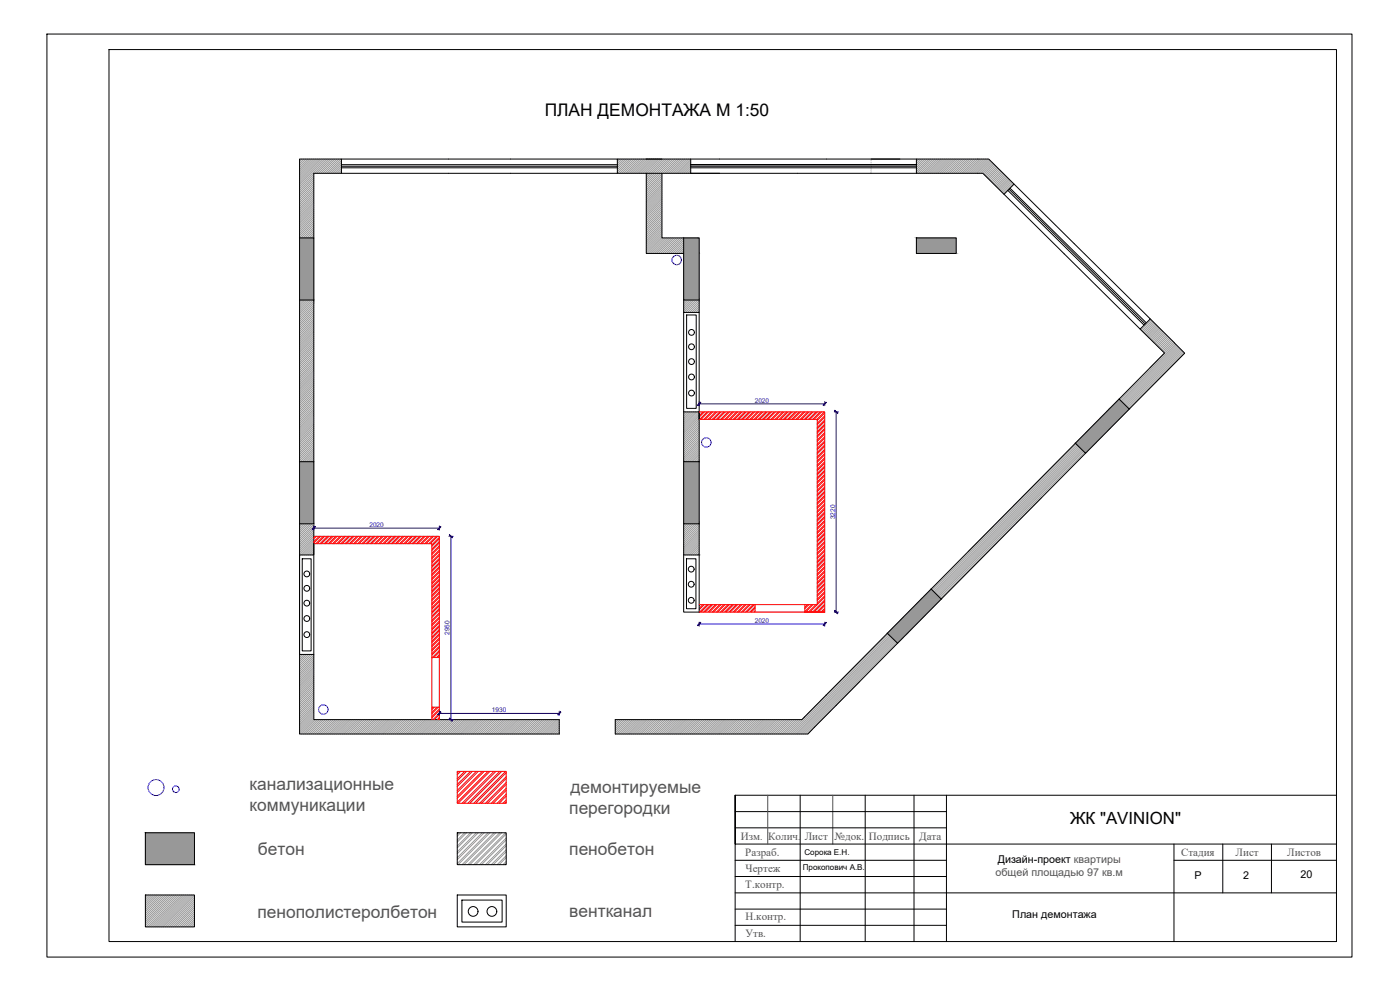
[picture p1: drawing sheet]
<svg xmlns="http://www.w3.org/2000/svg" width="420mm" height="297mm" viewBox="0 0 420 297" stroke-linecap="round" stroke-linejoin="round" font-family="sans-serif">
<g fill="none" stroke="#000" stroke-width=".3">
<path d="M14.1 10.2h391.7v277h-391.7zM32.7 14.9h368.4v267.6h-368.4zM43.6 249.9h14.8v9.5h-14.8zM137.2 249.9h14.7v9.5h-14.7zM43.6 268.5h14.8v9.6h-14.8zM137.2 268.5h14.7v9.6h-14.7zM138.6 270.1h12.1v6.6h-12.1z"/>
<circle cx="207.5" cy="99.7" r=".87"/>
<circle cx="207.5" cy="117.9" r=".87"/>
<circle cx="207.5" cy="108.5" r=".87"/>
<circle cx="207.5" cy="104" r=".87"/>
<circle cx="207.5" cy="113.1" r=".87"/>
<circle cx="92.1" cy="172.2" r=".87"/>
<circle cx="92.1" cy="176.5" r=".87"/>
<circle cx="207.4" cy="170.8" r=".87"/>
<circle cx="207.4" cy="175.3" r=".87"/>
<circle cx="92.1" cy="181" r=".87"/>
<circle cx="92.1" cy="190.4" r=".87"/>
<circle cx="92.1" cy="185.6" r=".87"/>
<circle cx="207.4" cy="180.1" r=".87"/>
<circle cx="142" cy="273.5" r="1.46"/>
<circle cx="147.6" cy="273.5" r="1.46"/>
</g>
<!-- layer: RAMKA0 -->
<g fill="none" stroke="#000" stroke-width=".3">
<path d="M220.6 238.6h180.5M240.1 238.6v43.9M259.7 238.6v43.9M274.3 238.6v43.9M284 238.6v43.9M220.6 258.1h63.4M220.6 248.4h63.4M220.6 243.5h63.4M352.3 253.3v29.2M352.3 258.1h48.8M367 253.3v14.6M381.6 253.3v14.6"/>
<path d="M401.1 253.3h-180.5v-14.7v43.9M220.6 267.9h180.5M220.6 263h63.4M220.6 272.8h63.4M220.6 277.6h63.4"/>
</g>
<path d="M230.4 238.6v14.7M249.9 238.6v14.7" fill="none" stroke="#545454" stroke-width=".3"/>
<g fill="#989898" stroke="#989898" stroke-width=".3">
<path d="M335.9 119.7l3 3h-6z"/>
<path d="M332.9 122.7h6l-10.2 10.3z"/>
<path d="M279.4 176.8l3.1 3h-6z"/>
<path d="M276.5 179.8h6l-10.1 10.2z"/>
<path d="M43.6 249.9l14.8 9.5v-9.5zM43.6 249.9l14.8 9.5h-14.8z"/>
<path d="M275 71.4l12 4.6v-4.6zM275 71.4l12 4.6h-12z"/>
<path d="M205.2 71.4l4.6 4.6v-4.6zM205.2 71.4l4.6 4.6h-4.6z"/>
<path d="M205.2 76l4.6 14v-14zM205.2 76l4.6 14h-4.6z"/>
<path d="M89.9 71.4l4.3 18.6v-18.6zM89.9 71.4l4.3 18.6h-4.3z"/>
<path d="M332.9 122.7l-10.2 10.3h6zM322.7 133h6l-2.9 3z"/>
<path d="M205.2 138.5l4.6 18.7v-18.7zM205.2 138.5l4.6 18.7h-4.6z"/>
<path d="M89.9 138.5l4.3 18.7v-18.7zM89.9 138.5l4.3 18.7h-4.3z"/>
<path d="M276.5 179.8l-10.2 10.2h6.1zM266.3 190h6.1l-3 3z"/>
</g>
<g fill="none" stroke="#989898" stroke-width=".3">
<path d="M90 47.7l-.1 .1M90.6 47.7l-.7 .7M91.2 47.7l-1.3 1.3M91.8 47.7l-1.9 1.9M92.4 47.7l-2.5 2.5M92.9 47.7l-3 3.1M93.5 47.7l-3.6 3.6M94.1 47.7l-4.2 4.2M94.2 52.3l-4.3 4.3M94.2 52.9l-4.3 4.3M94.2 53.5l-4.3 4.3M94.2 54.1l-4.3 4.3"/>
<path d="M94.2 54.7l-4.3 4.2M94.2 55.3l-4.3 4.2M94.2 55.9l-4.3 4.2M94.2 56.4l-4.3 4.3M94.2 57l-4.3 4.3M94.2 57.6l-4.3 4.3M94.2 58.2l-4.3 4.3M94.2 58.8l-4.3 4.2M94.2 59.4l-4.3 4.2M94.2 60l-4.3 4.2M94.7 47.7l-4.8 4.8M95.3 47.7l-5.4 5.4"/>
<path d="M95.9 47.7l-6 6M96.4 47.7l-6.5 6.6M97 47.7l-7.1 7.2M97.6 47.7l-7.7 7.7M98.2 47.7l-8.3 8.3M98.8 47.7l-4.3 4.3M99.4 47.7l-4.3 4.3M100 47.7l-4.3 4.3M100.5 47.7l-4.2 4.3M101.1 47.7l-4.3 4.3M101.7 47.7l-4.3 4.3M102.3 47.7l-4.3 4.3"/>
<path d="M102.5 48.1l-3.9 3.9M102.5 48.7l-3.3 3.3M102.5 49.3l-2.7 2.7M102.5 49.9l-2.1 2.1M102.5 50.5l-1.5 1.5M102.5 51.1l-1 .9M102.5 51.7l-.4 .3M185.6 47.7l-.3 .3M186.1 47.7l-.8 .9M186.7 47.7l-1.4 1.5M187.3 47.7l-2 2.1M187.9 47.7l-2.6 2.6"/>
<path d="M188.5 47.7l-3.2 3.2M189.1 47.7l-3.8 3.8M189.6 47.7l-4.2 4.3M190.2 47.7l-4.2 4.3M190.8 47.7l-4.3 4.3M191.4 47.7l-4.3 4.3M192 47.7l-4.3 4.3M192.6 47.7l-4.3 4.3M193.2 47.7l-4.3 4.3M193.7 47.7l-4.2 4.3M194.3 47.7l-4.2 4.3M194.9 47.7l-4.2 4.3"/>
<path d="M195.5 47.7l-4.3 4.3M196.1 47.7l-4.3 4.3M196.7 47.7l-4.3 4.3M197.3 47.7l-4.3 4.3M197.9 47.7l-4.3 4.3M198.4 47.7l-4.4 4.5M198.7 52.2l-4.7 4.7M198.7 52.8l-4.7 4.7M198.7 53.4l-4.7 4.7M198.7 54l-4.7 4.6M198.7 54.6l-4.7 4.6M198.7 55.2l-4.7 4.6"/>
<path d="M198.7 55.7l-4.7 4.7M198.7 56.3l-4.7 4.7M198.7 56.9l-4.7 4.7M198.7 57.5l-4.7 4.7M198.7 58.1l-4.7 4.7M198.7 58.7l-4.7 4.6M198.7 59.3l-4.7 4.6M198.7 59.8l-4.7 4.7M199 47.7l-5 5.1M199.6 47.7l-5.6 5.7M200.2 47.7l-6.2 6.2M200.8 47.7l-6.8 6.8"/>
<path d="M201.4 47.7l-7.4 7.4M202 47.7l-8 8M202.6 47.7l-8.6 8.6M203.1 47.7l-4.2 4.3M203.7 47.7l-4.2 4.3M204.3 47.7l-4.3 4.3M204.9 47.7l-4.3 4.3M205.5 47.7l-4.3 4.3M206.1 47.7l-4.3 4.3M206.7 47.7l-4.3 4.3M207.2 47.7l-4.2 4.3M207.3 48.2l-3.8 3.8"/>
<path d="M207.3 48.8l-3.2 3.2M207.3 49.4l-2.6 2.6M207.3 50l-2 2M207.3 50.6l-1.4 1.4M207.3 51.2l-.8 .8M207.3 51.7l-.2 .3M261.4 48.1h.1M261.4 48.7h.1M261.4 49.2v.1M261.4 49.8v.1M261.4 50.4v.1M261.4 51v.1"/>
<path d="M261.4 51.6v.1M275.2 47.7l-.2 .3M275.8 47.7l-.8 .8M276.4 47.7l-1.4 1.4M277 47.7l-2 2M277.6 47.7l-2.6 2.6M278.2 47.7l-3.2 3.2M278.8 47.7l-3.8 3.8M279.3 47.7l-4.2 4.3M279.9 47.7l-4.2 4.3M280.5 47.7l-4.2 4.3M281.1 47.7l-4.3 4.3"/>
<path d="M281.7 47.7l-4.3 4.3M282.3 47.7l-4.3 4.3M282.9 47.7l-4.3 4.3M283.4 47.7l-4.2 4.3M284 47.7l-4.2 4.3M284.6 47.7l-4.2 4.3M285.2 47.7l-4.2 4.3M285.8 47.7l-4.3 4.3M286.4 47.7l-4.3 4.3M287 47.7l-4.3 4.3M287.6 47.7l-4.3 4.3M288.1 47.7l-4.2 4.3"/>
<path d="M288.7 47.7l-4.2 4.3M289.3 47.7l-4.3 4.3M289.9 47.7l-4.3 4.3M290.5 47.7l-4.3 4.3M291.1 47.7l-4.3 4.3M291.7 47.7l-4.3 4.3M292.3 47.7l-4.3 4.3M292.8 47.7l-4.2 4.3M293.4 47.7l-4.3 4.3M294 47.7l-4.3 4.3M294.6 47.7l-4.3 4.3M295.2 47.7l-4.3 4.3"/>
<path d="M295.8 47.7l-4.3 4.3M296.4 47.7l-4.3 4.3M296.8 47.9l-4.1 4.1M297.1 48.1l-3.9 3.9M297.4 48.4l-3.6 3.6M297.7 48.7l-3.3 3.3M298 49l-3 3M298.3 49.3l-3 3M298.6 49.6l-3 3M298.9 49.9l-3 3M299.2 50.2l-3.1 3M299.5 50.5l-3.1 3"/>
<path d="M299.7 50.8l-3 3M300 51.1l-3 3M300.3 51.4l-3 3M300.6 51.6l-3 3.1M300.9 51.9l-3 3.1M301.2 52.2l-3 3.1M301.5 52.5l-3 3.1M301.8 52.8l-3 3.1M302.1 53.1l-3 3M302.4 53.4l-3 3M302.7 53.7l-3 3M303 53.9l-3 3.1"/>
<path d="M303.3 54.2l-3 3.1M303.6 54.5l-3 3.1M303.9 54.8l-3.1 3.1M304.2 55.1l-3.1 3.1M94.2 60.6l-4.3 4.2M94.2 61.1l-4.3 4.3M94.2 61.7l-4.3 4.3M94.2 62.3l-4.3 4.3M94.2 62.9l-4.3 4.3M94.2 63.5l-4.3 4.2M94.2 64.1l-4.3 4.2M94.2 64.7l-4.3 4.2"/>
<path d="M94.2 65.2l-4.3 4.3M94.2 65.8l-4.3 4.3M94.2 66.4l-4.3 4.3M94.2 67l-4.3 4.3M94.2 67.6l-3.8 3.8M94.2 68.2l-3.2 3.2M94.2 68.7l-2.6 2.7M94.2 69.3l-2.1 2.1M94.2 69.9l-1.5 1.5M94.2 70.5l-.9 .9M94.2 71.1l-.3 .3M198.7 60.4l-4.7 4.7"/>
<path d="M198.7 61l-4.7 4.7M198.7 61.6l-4.7 4.7M198.7 62.2l-4.7 4.7M198.7 62.8l-4.7 4.7M198.7 63.4l-4.7 4.6M198.7 63.9l-4.7 4.7M198.7 64.5l-4.7 4.7M198.7 65.1l-4.7 4.7M198.7 65.7l-4.7 4.7M198.7 66.3l-4.7 4.7M198.7 66.9l-4.7 4.7M198.7 67.5l-4.7 4.7"/>
<path d="M198.7 68l-4.7 4.7M198.7 68.6l-4.7 4.7M198.7 69.2l-4.7 4.7M198.7 69.8l-4.7 4.7M198.7 70.4l-4.7 4.7M198.7 71l-4.7 4.7M198.8 71.4l-4.6 4.6M199.4 71.4l-4.6 4.6M200 71.4l-4.6 4.6M200.6 71.4l-4.7 4.6M201.2 71.4l-4.7 4.6M201.8 71.4l-4.7 4.6"/>
<path d="M202.3 71.4l-4.6 4.6M202.9 71.4l-4.6 4.6M203.5 71.4l-4.6 4.6M204.1 71.4l-4.6 4.6M204.7 71.4l-4.6 4.6M205.2 71.5l-4.6 4.5M205.2 72.1l-4 3.9M205.2 72.7l-3.4 3.3M205.2 73.3l-2.8 2.7M205.2 73.8l-2.2 2.2M205.2 74.4l-1.6 1.6M205.2 75l-1 1"/>
<path d="M205.2 75.6l-.5 .4M89.9 90h.1M90.5 90l-.6 .6M91.1 90l-1.2 1.2M91.6 90l-1.7 1.8M92.2 90l-2.3 2.4M92.8 90l-2.9 3M93.4 90l-3.5 3.6M94 90l-4.1 4.1M94.2 90.4l-4.3 4.3M94.2 91l-4.3 4.3M94.2 91.6l-4.3 4.3"/>
<path d="M94.2 92.2l-4.3 4.3M94.2 92.8l-4.3 4.3M94.2 93.4l-4.3 4.2M94.2 94l-4.3 4.2M94.2 94.5l-4.3 4.3M94.2 95.1l-4.3 4.3M94.2 95.7l-4.3 4.3M94.2 96.3l-4.3 4.3M94.2 96.9l-4.3 4.3M94.2 97.5l-4.3 4.2M94.2 98.1l-4.3 4.2M94.2 98.7l-4.3 4.2"/>
<path d="M94.2 99.2l-4.3 4.3M94.2 99.8l-4.3 4.3M205.4 90l-.2 .3M206 90l-.8 .9M206.6 90l-1.4 1.4M207.2 90l-2 2M207.8 90l-2.6 2.6M208.3 90l-3.1 3.2M208.9 90l-3.7 3.7M209.5 90l-3.7 3.7M209.8 90.3l-3.4 3.4M209.8 90.9l-2.8 2.8"/>
<path d="M209.8 91.5l-2.3 2.2M209.8 92l-1.7 1.7M209.8 92.6l-1.1 1.1M209.8 93.2l-.5 .5M345.4 95.9l-3 3.1M345.7 96.2l-3 3.1M346 96.5l-3 3.1M346.3 96.8l-3 3.1M346.6 97.1l-3 3.1M346.9 97.4l-3 3.1M347.2 97.7l-3 3M347.5 98l-3 3"/>
<path d="M347.8 98.3l-3.1 3M348.1 98.6l-3.1 3M348.4 98.9l-3.1 3M348.7 99.2l-3.1 3M349 99.5l-3.1 3M349.3 99.8l-3.1 3M94.2 100.4l-4.3 4.3M94.2 101l-4.3 4.3M94.2 101.6l-4.3 4.2M94.2 102.2l-4.3 4.2M94.2 102.8l-4.3 4.2M94.2 103.3l-4.3 4.3"/>
<path d="M94.2 103.9l-4.3 4.3M94.2 104.5l-4.3 4.3M94.2 105.1l-4.3 4.3M94.2 105.7l-4.3 4.3M94.2 106.3l-4.3 4.2M94.2 106.9l-4.3 4.2M94.2 107.5l-4.3 4.2M94.2 108l-4.3 4.3M94.2 108.6l-4.3 4.3M94.2 109.2l-4.3 4.3M94.2 109.8l-4.3 4.3M94.2 110.4l-4.3 4.3"/>
<path d="M94.2 111l-4.3 4.2M94.2 111.5l-4.3 4.3M94.2 112.1l-4.3 4.3M94.2 112.7l-4.3 4.3M94.2 113.3l-4.3 4.3M94.2 113.9l-4.3 4.3M94.2 114.5l-4.3 4.3M94.2 115.1l-4.3 4.3M94.2 115.6l-4.3 4.3M94.2 116.2l-4.3 4.3M94.2 116.8l-4.3 4.3M94.2 117.4l-4.3 4.3"/>
<path d="M94.2 118l-4.3 4.3M94.2 118.6l-4.3 4.3M94.2 119.1l-4.3 4.4M94.2 119.7l-4.3 4.4M349.6 100l-3.1 3.1M349.9 100.3l-3.1 3M350.2 100.6l-3.1 3M350.5 100.9l-3.1 3M350.8 101.2l-3.1 3M351.1 101.5l-3.1 3M351.4 101.8l-3.1 3M351.6 102.1l-3 3"/>
<path d="M351.9 102.4l-3 3M352.2 102.7l-3 3M352.5 103l-7.4 7.3M352.8 103.3l-16.7 16.7M353.1 103.5l-16.7 16.8M353.4 103.8l-16.7 16.7M353.7 104.1l-16.7 16.7M354 104.4l-16.7 16.7M354.3 104.7l-16.7 16.7M354.6 105l-16.8 16.7M354.9 105.3l-16.8 16.7M355.2 105.6l-16.8 16.7"/>
<path d="M355.5 105.9l-16.8 16.7M94.2 120.3l-4.3 4.3M94.2 120.9l-4.3 4.3M94.2 121.5l-4.3 4.3M94.2 122.1l-4.3 4.3M94.2 122.7l-4.3 4.3M94.2 123.2l-4.3 4.4M94.2 123.8l-4.3 4.4M94.2 124.4l-4.3 4.3M94.2 125l-4.3 4.3M94.2 125.6l-4.3 4.3M94.2 126.2l-4.3 4.3"/>
<path d="M94.2 126.8l-4.3 4.3M94.2 127.4l-4.3 4.3M94.2 127.9l-4.3 4.4M94.2 128.5l-4.3 4.3M94.2 129.1l-4.3 4.3M94.2 129.7l-4.3 4.3M94.2 130.3l-4.3 4.3M94.2 130.9l-4.3 4.3M94.2 131.5l-4.3 4.3M94.2 132.1l-4.3 4.2M94.2 132.6l-4.3 4.3M94.2 133.2l-4.3 4.3"/>
<path d="M94.2 133.8l-4.3 4.3M94.2 134.4l-4.1 4.1M94.2 135l-3.5 3.5M94.2 135.6l-3 2.9M94.2 136.2l-2.4 2.3M94.2 136.8l-1.8 1.7M94.2 137.3l-1.2 1.2M94.2 137.9l-.6 .6M94.2 138.5h.1M205.2 123.6v.1M205.8 123.6l-.6 .7M206.4 123.6l-1.2 1.3"/>
<path d="M207 123.6l-1.8 1.8M207.6 123.6l-2.4 2.4M208.2 123.6l-3 3M208.8 123.6l-3.6 3.6M209.3 123.6l-4.1 4.2M209.8 123.7l-4.6 4.7M209.8 124.3l-4.6 4.7M209.8 125.4l-4.6 4.7M209.8 126l-4.6 4.7M209.8 124.9l-4.6 4.7M209.8 126.6l-4.6 4.7M209.8 127.2l-4.6 4.7"/>
<path d="M209.8 127.8l-4.6 4.7M209.8 128.4l-4.6 4.7M209.8 129l-4.6 4.6M209.8 129.6l-4.6 4.6M209.8 130.1l-4.6 4.7M209.8 130.7l-4.6 4.7M209.8 131.3l-4.6 4.7M209.8 131.9l-4.6 4.7M209.8 132.5l-4.6 4.7M209.8 133.1l-4.6 4.6M209.8 133.7l-4.6 4.6M209.8 134.3l-4.2 4.2"/>
<path d="M209.8 134.8l-3.7 3.7M209.8 135.4l-3.1 3.1M209.8 136l-2.5 2.5M209.8 136.6l-1.9 1.9M209.8 137.2l-1.3 1.3M209.8 137.8l-.7 .7M209.8 138.4l-.1 .1M322.9 133.2l-32.3 32.3M323.2 133.4l-43.5 43.6M323.5 133.7l-43.5 43.6M323.8 134l-43.5 43.6M324.1 134.3l-43.6 43.6"/>
<path d="M324.4 134.6l-43.6 43.6M324.7 134.9l-43.6 43.5M325 135.2l-43.6 43.5M325.2 135.5l-43.5 43.5M325.5 135.8l-43.5 43.5M90.2 157.2l-.3 .3M90.7 157.2l-.8 .8M91.3 157.2l-1.4 1.4M91.9 157.2l-2 2M92.5 157.2l-2.6 2.6M93.1 157.2l-3.2 3.2M93.7 157.2l-3.8 3.8"/>
<path d="M94.2 157.3l-4.3 4.3M94.2 157.8l-4.3 4.4M94.2 158.4l-4.3 4.3M94.2 159l-4.3 4.3M94.2 159.6l-4.3 4.3M205.7 157.2l-.5 .5M206.2 157.2l-1 1.1M206.8 157.2l-1.6 1.6M207.4 157.2l-2.2 2.2M208 157.2l-2.8 2.8M208.6 157.2l-3.4 3.4M209.2 157.2l-4 4"/>
<path d="M209.8 157.2l-4.6 4.6M209.8 157.7l-4.6 4.7M209.8 158.3l-4.6 4.7M209.8 158.9l-4.6 4.6M209.8 159.4l-4.6 4.7M312.6 149.3l-30.3 30.3M94.2 160.2l-4.3 4.3M94.2 160.8l-4.3 4.3M94.2 161.4l-4.3 4.3M94.2 161.9l-4.3 4.4M94.2 162.5l-4 4M94.2 163.1l-3.4 3.4"/>
<path d="M94.2 163.7l-2.8 2.8M94.2 164.3l-2.2 2.2M94.2 164.9l-1.6 1.6M94.2 165.5l-1 1M94.2 166l-.4 .5M209.8 166.5h.1M209.8 160l-4.6 4.7M209.8 160.6l-4.6 4.7M209.8 161.2l-4.6 4.7M209.8 161.8l-4.6 4.7M209.8 162.4l-4.1 4.1M209.8 163l-3.5 3.5"/>
<path d="M209.8 163.5l-2.9 3M209.8 164.1l-2.3 2.4M209.8 164.7l-1.7 1.8M209.8 165.3l-1.2 1.2M209.8 165.9l-.6 .6M90.3 196.4l-.4 .3M90.9 196.4l-1 .9M91.5 196.4l-1.6 1.5M92 196.4l-2.1 2.1M92.6 196.4l-2.7 2.7M93.2 196.4l-3.3 3.3M93.8 196.4l-3.9 3.9"/>
<path d="M94.2 196.6l-4.3 4.2M94.2 197.1l-4.3 4.3M94.2 197.7l-4.3 4.3M94.2 198.3l-4.3 4.3M94.2 198.9l-4.3 4.3M94.2 199.5l-4.3 4.3M266.5 190.2l-30.1 30M266.8 190.5l-29.8 29.7M267.1 190.8l-29.5 29.4M267.4 191l-29.2 29.2M267.7 191.3l-28.9 28.9M268 191.6l-28.7 28.6"/>
<path d="M268.3 191.9l-28.4 28.3M268.5 192.2l-28 28M268.8 192.5l-27.7 27.7M269.1 192.8l-27.4 27.4M94.2 200.1l-4.3 4.3M94.2 200.6l-4.3 4.3M94.2 201.2l-4.3 4.3M94.2 201.8l-4.3 4.3M94.2 202.4l-4.3 4.3M94.2 203l-4.3 4.3M94.2 203.6l-4.3 4.3M94.2 204.2l-4.3 4.3"/>
<path d="M94.2 204.7l-4.3 4.4M94.2 205.3l-4.3 4.3M94.2 205.9l-4.3 4.3M94.2 206.5l-4.3 4.3M94.2 207.1l-4.3 4.3M94.2 207.7l-4.3 4.3M94.2 208.3l-4.3 4.3M94.2 208.8l-4.3 4.4M94.2 209.4l-4.3 4.4M94.2 210l-4.3 4.3M94.2 210.6l-4.3 4.3M94.2 211.2l-4.3 4.3"/>
<path d="M94.2 211.8l-4.3 4.3M94.2 212.4l-4.3 4.3M94.2 213l-4.3 4.3M94.2 213.5l-4.3 4.3M94.2 214.1l-4.3 4.3M94.2 214.7l-4.3 4.3M94.2 215.3l-4.3 4.3M94.2 215.9l-4.3 4.3M94.7 215.9l-4.2 4.3M95.3 215.9l-4.3 4.3M95.9 215.9l-4.3 4.3M96.5 215.9l-4.3 4.3"/>
<path d="M97.1 215.9l-4.3 4.3M97.6 215.9l-4.2 4.3M98.2 215.9l-4.2 4.3M98.8 215.9l-4.2 4.3M99.4 215.9l-4.2 4.3M100 215.9l-4.3 4.3M100.6 215.9l-4.3 4.3M101.2 215.9l-4.3 4.3M101.8 215.9l-4.3 4.3M102.3 215.9l-4.2 4.3M102.9 215.9l-4.2 4.3M103.5 215.9l-4.3 4.3"/>
<path d="M104.1 215.9l-4.3 4.3M104.7 215.9l-4.3 4.3M105.3 215.9l-4.3 4.3M105.9 215.9l-4.3 4.3M106.5 215.9l-4.3 4.3M107 215.9l-4.2 4.3M107.6 215.9l-4.3 4.3M108.2 215.9l-4.3 4.3M108.8 215.9l-4.3 4.3M109.4 215.9l-4.3 4.3M110 215.9l-4.3 4.3M110.6 215.9l-4.3 4.3"/>
<path d="M111.2 215.9l-4.3 4.3M111.7 215.9l-4.3 4.3M112.3 215.9l-4.3 4.3M112.9 215.9l-4.3 4.3M113.5 215.9l-4.3 4.3M114.1 215.9l-4.3 4.3M114.7 215.9l-4.3 4.3M115.3 215.9l-4.4 4.3M115.9 215.9l-4.4 4.3M116.4 215.9l-4.3 4.3M117 215.9l-4.3 4.3M117.6 215.9l-4.3 4.3"/>
<path d="M118.2 215.9l-4.3 4.3M118.8 215.9l-4.3 4.3M119.4 215.9l-4.4 4.3M120 215.9l-4.4 4.3M120.5 215.9l-4.3 4.3M121.1 215.9l-4.3 4.3M121.7 215.9l-4.3 4.3M122.3 215.9l-4.3 4.3M122.9 215.9l-4.3 4.3M123.5 215.9l-4.3 4.3M124.1 215.9l-4.4 4.3M124.6 215.9l-4.3 4.3"/>
<path d="M125.2 215.9l-4.3 4.3M125.8 215.9l-4.3 4.3M126.4 215.9l-4.3 4.3M127 215.9l-4.3 4.3M127.6 215.9l-4.3 4.3M128.1 215.9l-4.2 4.3M128.7 215.9l-4.3 4.3M129.3 215.9l-4.3 4.3M129.9 215.9l-4.3 4.3M130.5 215.9l-4.3 4.3M131.1 215.9l-4.3 4.3M131.7 215.9l-4.3 4.3"/>
<path d="M132.2 215.9l-4.2 4.3M132.8 215.9l-4.2 4.3M133.4 215.9l-4.3 4.3M134 215.9l-4.3 4.3M134.6 215.9l-4.3 4.3M135.2 215.9l-4.3 4.3M135.8 215.9l-4.3 4.3M136.3 215.9l-4.2 4.3M136.9 215.9l-4.2 4.3M137.5 215.9l-4.2 4.3M138.1 215.9l-4.3 4.3M138.7 215.9l-4.3 4.3"/>
<path d="M139.3 215.9l-4.3 4.3M139.9 215.9l-4.3 4.3M140.4 215.9l-4.2 4.3M141 215.9l-4.2 4.3M141.6 215.9l-4.2 4.3M142.2 215.9l-4.2 4.3M142.8 215.9l-4.3 4.3M143.4 215.9l-4.3 4.3M144 215.9l-4.3 4.3M144.6 215.9l-4.3 4.3M145.1 215.9l-4.2 4.3M145.7 215.9l-4.2 4.3"/>
<path d="M146.3 215.9l-4.3 4.3M146.9 215.9l-4.3 4.3M147.5 215.9l-4.3 4.3M148.1 215.9l-4.3 4.3M148.7 215.9l-4.3 4.3M149.3 215.9l-4.3 4.3M149.8 215.9l-4.2 4.3M150.4 215.9l-4.3 4.3M151 215.9l-4.3 4.3M151.6 215.9l-4.3 4.3M152.2 215.9l-4.3 4.3M152.8 215.9l-4.3 4.3"/>
<path d="M153.4 215.9l-4.3 4.3M154 215.9l-4.3 4.3M154.5 215.9l-4.3 4.3M155.1 215.9l-4.3 4.3M155.7 215.9l-4.3 4.3M156.3 215.9l-4.3 4.3M156.9 215.9l-4.3 4.3M157.5 215.9l-4.3 4.3M158.1 215.9l-4.4 4.3M158.7 215.9l-4.4 4.3M159.2 215.9l-4.3 4.3M159.8 215.9l-4.3 4.3"/>
<path d="M160.4 215.9l-4.3 4.3M161 215.9l-4.3 4.3M161.6 215.9l-4.3 4.3M162.2 215.9l-4.4 4.3M162.8 215.9l-4.4 4.3M163.3 215.9l-4.3 4.3M163.9 215.9l-4.3 4.3M164.5 215.9l-4.3 4.3M165.1 215.9l-4.3 4.3M165.7 215.9l-4.3 4.3M166.3 215.9l-4.3 4.3M166.9 215.9l-4.4 4.3"/>
<path d="M167.4 215.9l-4.3 4.3M167.8 216.1l-4.1 4.1M167.8 216.7l-3.5 3.5M167.8 217.3l-2.9 2.9M167.8 217.9l-2.3 2.3M167.8 218.4l-1.7 1.8M167.8 219l-1.1 1.2M167.8 219.6l-.6 .6M185 215.9l-.4 .4M185.6 215.9l-1 1M186.2 215.9l-1.6 1.6M186.8 215.9l-2.2 2.2"/>
<path d="M187.4 215.9l-2.8 2.8M187.9 215.9l-3.3 3.3M188.5 215.9l-3.9 3.9M189.1 215.9l-4.3 4.3M189.7 215.9l-4.3 4.3M190.3 215.9l-4.3 4.3M190.9 215.9l-4.3 4.3M191.5 215.9l-4.3 4.3M192.1 215.9l-4.3 4.3M192.6 215.9l-4.2 4.3M193.2 215.9l-4.3 4.3M193.8 215.9l-4.3 4.3"/>
<path d="M194.4 215.9l-4.3 4.3M195 215.9l-4.3 4.3M195.6 215.9l-4.3 4.3M196.2 215.9l-4.3 4.3M196.8 215.9l-4.4 4.3M197.3 215.9l-4.3 4.3M197.9 215.9l-4.3 4.3M198.5 215.9l-4.3 4.3M199.1 215.9l-4.3 4.3M199.7 215.9l-4.3 4.3M200.3 215.9l-4.3 4.3M200.9 215.9l-4.4 4.3"/>
<path d="M201.5 215.9l-4.4 4.3M202 215.9l-4.3 4.3M202.6 215.9l-4.3 4.3M203.2 215.9l-4.3 4.3M203.8 215.9l-4.3 4.3M204.4 215.9l-4.3 4.3M205 215.9l-4.4 4.3M205.6 215.9l-4.4 4.3M206.1 215.9l-4.3 4.3M206.7 215.9l-4.3 4.3M207.3 215.9l-4.3 4.3M207.9 215.9l-4.3 4.3"/>
<path d="M208.5 215.9l-4.3 4.3M209.1 215.9l-4.3 4.3M209.7 215.9l-4.4 4.3M210.2 215.9l-4.3 4.3M210.8 215.9l-4.3 4.3M211.4 215.9l-4.3 4.3M212 215.9l-4.3 4.3M212.6 215.9l-4.3 4.3M213.2 215.9l-4.3 4.3M213.7 215.9l-4.2 4.3M214.3 215.9l-4.3 4.3M214.9 215.9l-4.3 4.3"/>
<path d="M215.5 215.9l-4.3 4.3M216.1 215.9l-4.3 4.3M216.7 215.9l-4.3 4.3M217.3 215.9l-4.3 4.3M217.8 215.9l-4.2 4.3M218.4 215.9l-4.2 4.3M219 215.9l-4.3 4.3M219.6 215.9l-4.3 4.3M220.2 215.9l-4.3 4.3M220.8 215.9l-4.3 4.3M221.3 215.9l-4.2 4.3M221.9 215.9l-4.2 4.3"/>
<path d="M222.5 215.9l-4.2 4.3M223.1 215.9l-4.3 4.3M223.7 215.9l-4.3 4.3M224.3 215.9l-4.3 4.3M224.9 215.9l-4.3 4.3M225.5 215.9l-4.3 4.3M226 215.9l-4.2 4.3M226.6 215.9l-4.2 4.3M227.2 215.9l-4.2 4.3M227.8 215.9l-4.3 4.3M228.4 215.9l-4.3 4.3M229 215.9l-4.3 4.3"/>
<path d="M229.6 215.9l-4.3 4.3M230.2 215.9l-4.3 4.3M230.7 215.9l-4.2 4.3M231.3 215.9l-4.2 4.3M231.9 215.9l-4.3 4.3M232.5 215.9l-4.3 4.3M233.1 215.9l-4.3 4.3M233.7 215.9l-4.3 4.3M234.3 215.9l-4.3 4.3M234.9 215.9l-4.3 4.3M235.4 215.9l-4.2 4.3M236 215.9l-4.3 4.3"/>
<path d="M236.6 215.9l-4.3 4.3M237.2 215.9l-4.3 4.3M237.8 215.9l-4.3 4.3M238.4 215.9l-4.3 4.3M239 215.9l-4.3 4.3M239.6 215.9l-4.4 4.3M240.1 215.9l-4.3 4.3M258 204.5l-15.7 15.7M167.8 220.2h.1M137.7 249.9l-.5 .4M138.2 249.9l-1 1M139.4 249.9l-2.2 2.2"/>
<path d="M140 249.9l-2.8 2.8M141.2 249.9l-4 3.9M141.8 249.9l-4.6 4.5M142.9 249.9l-5.7 5.7M143.5 249.9l-6.3 6.3M144.7 249.9l-7.5 7.5M145.3 249.9l-8.1 8.1M146.5 249.9l-9.3 9.2M147.1 249.9l-9.6 9.5M148.2 249.9l-9.5 9.5M148.8 249.9l-9.5 9.5M150 249.9l-9.6 9.5"/>
<path d="M150.6 249.9l-9.6 9.5M151.8 249.9l-9.6 9.5M151.9 251.4l-8 8M151.9 253.2l-6.2 6.2M151.9 254.9l-4.5 4.5M151.9 256.7l-2.7 2.7M151.9 258.5l-1 .9M151.9 250.2l-9.1 9.2M151.9 252l-7.4 7.4M151.9 253.8l-5.6 5.6M151.9 255.5l-3.9 3.9M151.9 257.3l-2.1 2.1"/>
<path d="M151.9 259.1l-.4 .3M44 268.5l-.4 .4M44.6 268.5l-1 .9M45.2 268.5l-1.6 1.5M45.7 268.5l-2.1 2.1M46.3 268.5l-2.7 2.7M46.9 268.5l-3.3 3.3M47.5 268.5l-3.9 3.9M48.1 268.5l-4.5 4.5M48.7 268.5l-5.1 5M49.3 268.5l-5.7 5.6M49.9 268.5l-6.3 6.2"/>
<path d="M50.4 268.5l-6.8 6.8M51 268.5l-7.4 7.4M51.6 268.5l-8 8M52.2 268.5l-8.6 8.5M52.8 268.5l-9.2 9.1M53.4 268.5l-9.6 9.6M54 268.5l-9.6 9.6M54.6 268.5l-9.7 9.6M55.1 268.5l-9.6 9.6M55.7 268.5l-9.6 9.6M56.3 268.5l-9.6 9.6M56.9 268.5l-9.6 9.6"/>
<path d="M57.5 268.5l-9.6 9.6M58.1 268.5l-9.6 9.6M58.4 268.8l-9.3 9.3M58.4 269.4l-8.8 8.7M58.4 270l-8.2 8.1M58.4 270.6l-7.6 7.5M58.4 271.2l-7 6.9M58.4 271.8l-6.4 6.3M58.4 272.3l-5.8 5.8M58.4 272.9l-5.2 5.2M58.4 273.5l-4.7 4.6M58.4 274.1l-4.1 4"/>
<path d="M58.4 274.7l-3.5 3.4M58.4 275.3l-2.9 2.8M58.4 275.9l-2.3 2.2M58.4 276.4l-1.7 1.7M58.4 277l-1.1 1.1M58.4 277.6l-.5 .5"/>
</g>
<!-- layer: 0 -->
<g fill="none" stroke="#00f" stroke-width=".3">
<circle cx="46.8" cy="236.3" r="2.39"/>
<circle cx="52.8" cy="236.8" r=".99"/>
</g>
<path d="M137.2 231.5h14.7v9.5h-14.7z" fill="none" stroke="#f00" stroke-width=".3"/>
<g fill="none" stroke="#f00" stroke-width=".3">
<path d="M210.1 123.6l-.3 .3M211 123.6l-1.2 1.1M211.4 123.6l-1.6 1.6M212.2 123.6l-2.2 2.2M212.6 123.6l-2.2 2.2M213.5 123.6l-2.3 2.2M213.9 123.6l-2.2 2.2M214.7 123.6l-2.2 2.2M215.2 123.6l-2.3 2.2M216 123.6l-2.2 2.2M216.4 123.6l-2.2 2.2M217.2 123.6l-2.2 2.2"/>
<path d="M217.7 123.6l-2.3 2.2M218.5 123.6l-2.2 2.2M218.9 123.6l-2.2 2.2M219.8 123.6l-2.3 2.2M220.2 123.6l-2.2 2.2M221 123.6l-2.2 2.2M221.4 123.6l-2.2 2.2M222.3 123.6l-2.3 2.2M222.7 123.6l-2.2 2.2M223.5 123.6l-2.2 2.2M223.9 123.6l-2.2 2.2M224.8 123.6l-2.3 2.2"/>
<path d="M225.2 123.6l-2.2 2.2M226 123.6l-2.2 2.2M226.5 123.6l-2.3 2.2M227.3 123.6l-2.2 2.2M227.7 123.6l-2.2 2.2M228.5 123.6l-2.2 2.2M229 123.6l-2.3 2.2M229.8 123.6l-2.2 2.2M230.2 123.6l-2.2 2.2M231.1 123.6l-2.3 2.2M231.5 123.6l-2.2 2.2M232.3 123.6l-2.2 2.2"/>
<path d="M232.7 123.6l-2.2 2.2M233.6 123.6l-2.3 2.2M234 123.6l-2.2 2.2M234.9 123.6l-2.3 2.2M235.3 123.6l-2.3 2.2M236.1 123.6l-2.3 2.2M236.5 123.6l-2.2 2.2M237.3 123.6l-2.2 2.2M237.8 123.6l-2.3 2.2M238.6 123.6l-2.2 2.2M239 123.6l-2.2 2.2M239.8 123.6l-2.2 2.2"/>
<path d="M240.3 123.6l-2.3 2.2M241.1 123.6l-2.2 2.2M241.5 123.6l-2.2 2.2M242.4 123.6l-2.3 2.2M242.8 123.6l-2.2 2.2M243.6 123.6l-2.2 2.2M244 123.6l-2.2 2.2M244.9 123.6l-2.3 2.2M245.3 123.6l-2.2 2.2M246.2 123.6l-2.3 2.2M246.6 123.6l-2.3 2.2M247.4 123.6l-2.2 2.2"/>
<path d="M247.5 134l-2.2 2.2M247.5 123.9l-2.2 2.3M247.5 124.7l-2.2 2.3M247.5 126l-2.2 2.2M247.5 127.3l-2.2 2.2M247.5 128.5l-2.2 2.2M247.5 129.8l-2.2 2.2M247.5 131l-2.2 2.3M247.5 132.3l-2.2 2.2M247.5 133.5l-2.2 2.3M247.5 134.8l-2.2 2.2M247.5 136.1l-2.2 2.2"/>
<path d="M247.5 137.3l-2.2 2.2M247.5 138.6l-2.2 2.2M247.5 139.8l-2.2 2.2M247.5 125.2l-2.2 2.2M247.5 126.4l-2.2 2.3M247.5 127.7l-2.2 2.2M247.5 128.9l-2.2 2.3M247.5 130.2l-2.2 2.2M247.5 131.5l-2.2 2.2M247.5 132.7l-2.2 2.2M247.5 135.2l-2.2 2.3M247.5 136.5l-2.2 2.2"/>
<path d="M247.5 137.7l-2.2 2.3M247.5 139l-2.2 2.2M247.5 141.5l-2.2 2.2M247.5 141.1l-2.2 2.2M247.5 142.3l-2.2 2.3M247.5 143.6l-2.2 2.2M247.5 144.8l-2.2 2.3M247.5 146.1l-2.2 2.3M247.5 147.4l-2.2 2.2M247.5 148.6l-2.2 2.2M247.5 149.9l-2.2 2.2M247.5 151.1l-2.2 2.3"/>
<path d="M247.5 152.4l-2.2 2.2M247.5 153.6l-2.2 2.3M247.5 154.9l-2.2 2.3M247.5 156.1l-2.2 2.3M247.5 157.4l-2.2 2.3M247.5 158.7l-2.2 2.2M247.5 159.9l-2.2 2.3M247.5 140.2l-2.2 2.3M247.5 142.8l-2.2 2.2M247.5 144l-2.2 2.2M247.5 145.3l-2.2 2.2M247.5 146.5l-2.2 2.3"/>
<path d="M247.5 147.8l-2.2 2.2M247.5 149l-2.2 2.3M247.5 150.3l-2.2 2.2M247.5 151.6l-2.2 2.2M247.5 152.8l-2.2 2.2M247.5 154.1l-2.2 2.2M247.5 155.3l-2.2 2.2M247.5 156.6l-2.2 2.2M247.5 157.8l-2.2 2.3M247.5 159.1l-2.2 2.2M94.5 160.9l-.3 .3M94.9 160.9l-.7 .7"/>
<path d="M95.8 160.9l-1.6 1.6M96.2 160.9l-2 2M97 160.9l-2.2 2.2M97.4 160.9l-2.2 2.2M98.3 160.9l-2.3 2.2M98.7 160.9l-2.2 2.2M99.6 160.9l-2.3 2.2M100 160.9l-2.3 2.2M100.8 160.9l-2.3 2.2M101.2 160.9l-2.2 2.2M102.1 160.9l-2.3 2.2M102.5 160.9l-2.3 2.2"/>
<path d="M103.3 160.9l-2.2 2.2M103.7 160.9l-2.2 2.2M104.5 160.9l-2.2 2.2M105 160.9l-2.3 2.2M105.8 160.9l-2.2 2.2M106.2 160.9l-2.2 2.2M107.1 160.9l-2.3 2.2M107.5 160.9l-2.2 2.2M108.3 160.9l-2.2 2.2M108.7 160.9l-2.2 2.2M109.6 160.9l-2.3 2.2M110 160.9l-2.2 2.2"/>
<path d="M110.9 160.9l-2.3 2.2M111.3 160.9l-2.3 2.2M112.1 160.9l-2.2 2.2M112.5 160.9l-2.2 2.2M113.4 160.9l-2.3 2.2M113.8 160.9l-2.3 2.2M114.6 160.9l-2.2 2.2M115 160.9l-2.2 2.2M115.9 160.9l-2.2 2.2M116.3 160.9l-2.3 2.2M117.1 160.9l-2.2 2.2M117.5 160.9l-2.2 2.2"/>
<path d="M118.4 160.9l-2.3 2.2M118.8 160.9l-2.2 2.2M119.6 160.9l-2.2 2.2M120 160.9l-2.2 2.2M120.9 160.9l-2.3 2.2M121.3 160.9l-2.2 2.2M122.2 160.9l-2.3 2.2M122.6 160.9l-2.3 2.2M123.4 160.9l-2.2 2.2M123.8 160.9l-2.2 2.2M124.7 160.9l-2.3 2.2M125.1 160.9l-2.3 2.2"/>
<path d="M125.9 160.9l-2.2 2.2M126.4 160.9l-2.3 2.2M127.2 160.9l-2.2 2.2M127.6 160.9l-2.2 2.2M128.4 160.9l-2.2 2.2M128.8 160.9l-2.2 2.2M129.7 160.9l-2.2 2.2M130.1 160.9l-2.2 2.2M131 160.9l-2.3 2.2M131.3 160.9l-2.2 2.2M131.9 161.3l-2.3 2.2M131.9 162.5l-2.3 2.2"/>
<path d="M131.9 163.8l-2.3 2.2M131.9 165l-2.3 2.3M131.9 166.3l-2.3 2.2M131.9 167.5l-2.3 2.3M131.9 168.8l-2.3 2.2M131.9 170l-2.3 2.3M131.9 171.3l-2.3 2.2M131.9 172.6l-2.3 2.2M131.9 173.8l-2.3 2.2M131.9 175.1l-2.3 2.2M131.9 176.3l-2.3 2.3M131.9 177.6l-2.3 2.2"/>
<path d="M131.9 178.8l-2.3 2.3M131.9 161.7l-2.3 2.2M131.9 162.9l-2.3 2.3M131.9 164.2l-2.3 2.2M131.9 165.5l-2.3 2.2M131.9 166.7l-2.3 2.2M131.9 168l-2.3 2.2M131.9 169.2l-2.3 2.2M131.9 170.4l-2.3 2.3M131.9 171.7l-2.3 2.3M131.9 173l-2.3 2.2M131.9 174.2l-2.3 2.3"/>
<path d="M131.9 175.5l-2.3 2.2M131.9 176.8l-2.3 2.2M131.9 178l-2.3 2.2M131.9 179.3l-2.3 2.2M247.5 161.2l-2.2 2.2M247.5 162.4l-2.2 2.3M247.5 163.7l-2.2 2.2M247.5 164.9l-2.2 2.3M247.5 166.2l-2.2 2.3M247.5 167.4l-2.2 2.3M247.5 168.7l-2.2 2.3M247.5 170l-2.2 2.2"/>
<path d="M247.5 171.2l-2.2 2.3M247.5 172.5l-2.2 2.2M247.5 173.8l-2.2 2.2M247.5 175l-2.2 2.2M247.5 176.2l-2.2 2.3M247.5 177.5l-2.2 2.3M247.5 178.8l-2.2 2.2M247.5 160.3l-2.2 2.3M247.5 161.6l-2.2 2.2M247.5 162.9l-2.2 2.2M247.5 164.1l-2.2 2.2M247.5 165.4l-2.2 2.2"/>
<path d="M247.5 166.6l-2.2 2.3M247.5 167.9l-2.2 2.2M247.5 169.1l-2.2 2.3M247.5 170.4l-2.2 2.2M247.5 171.6l-2.2 2.3M247.5 172.9l-2.2 2.2M247.5 174.2l-2.2 2.2M247.5 175.4l-2.2 2.2M247.5 176.7l-2.2 2.2M247.5 177.9l-2.2 2.3M247.5 179.2l-4.5 4.5M131.9 180.1l-2.3 2.2"/>
<path d="M131.9 181.3l-2.3 2.3M131.9 182.6l-2.3 2.2M131.9 183.9l-2.3 2.2M131.9 185.1l-2.3 2.2M131.9 186.4l-2.3 2.2M131.9 187.6l-2.3 2.3M131.9 188.9l-2.3 2.2M131.9 190.1l-2.3 2.3M131.9 191.4l-2.3 2.2M131.9 192.7l-2.3 2.2M131.9 193.9l-2.3 2.2M131.9 195.2l-2.2 2.1"/>
<path d="M131.9 196.4l-.9 .9M131.9 180.5l-2.3 2.3M131.9 181.8l-2.3 2.2M131.9 183l-2.3 2.3M131.9 184.3l-2.3 2.2M131.9 185.5l-2.3 2.3M131.9 186.8l-2.3 2.2M131.9 188.1l-2.3 2.2M131.9 189.3l-2.3 2.2M131.9 190.6l-2.3 2.2M131.9 191.8l-2.3 2.3M131.9 193.1l-2.3 2.2"/>
<path d="M131.9 194.3l-2.3 2.3M131.9 195.6l-1.7 1.7M131.9 196.8l-.5 .5M210.1 181.4l-.3 .3M210.9 181.4l-1.1 1.1M211.4 181.4l-1.6 1.5M212.2 181.4l-2.2 2.3M212.6 181.4l-2.2 2.3M213.4 181.4l-2.2 2.3M213.9 181.4l-2.3 2.3M214.7 181.4l-2.2 2.3M215.1 181.4l-2.2 2.3"/>
<path d="M216 181.4l-2.3 2.3M216.4 181.4l-2.2 2.3M217.2 181.4l-2.2 2.3M217.6 181.4l-2.2 2.3M218.5 181.4l-2.3 2.3M218.9 181.4l-2.3 2.3M219.7 181.4l-2.2 2.3M220.2 181.4l-2.3 2.3M221 181.4l-2.2 2.3M221.4 181.4l-2.3 2.3M222.2 181.4l-2.2 2.3M222.7 181.4l-2.3 2.3"/>
<path d="M223.5 181.4l-2.2 2.3M223.9 181.4l-2.2 2.3M224.7 181.4l-2.2 2.3M225.2 181.4l-2.3 2.3M226 181.4l-2.2 2.3M226.4 181.4l-2.2 2.3M226.6 182.1l-1.6 1.6M226.6 183.3l-.3 .4M226.6 182.5l-1.1 1.2M242.3 181.4l-.8 .8M242.8 181.4l-1.3 1.2M243.6 181.4l-2.1 2.1"/>
<path d="M244 181.4l-2.2 2.3M244.8 181.4l-2.2 2.3M247.5 180l-3.6 3.7M247.5 181.3l-2.4 2.4M247.5 182.6l-1.1 1.1M247.5 180.4l-3.2 3.3M247.5 181.7l-1.9 2M247.5 182.9l-.7 .8M129.9 212.2l-.3 .3M130.3 212.2l-.7 .7M131.2 212.2l-1.6 1.6M131.6 212.2l-2 1.9"/>
<path d="M131.9 212.7l-2.3 2.3M131.9 214l-2 1.9M131.9 215.3l-.7 .6M131.9 213.2l-2.3 2.2M131.9 214.4l-1.5 1.5M131.9 215.7l-.3 .2M137.7 231.5l-.5 .4M138.2 231.5l-1 1M139.4 231.5l-2.2 2.2M140 231.5l-2.8 2.7M141.2 231.5l-4 3.9M141.8 231.5l-4.6 4.5"/>
<path d="M142.9 231.5l-5.7 5.7M143.5 231.5l-6.3 6.3M144.7 231.5l-7.5 7.4M145.3 231.5l-8.1 8M146.5 231.5l-9.3 9.2M147.1 231.5l-9.6 9.5M148.2 231.5l-9.5 9.5M148.8 231.5l-9.5 9.5M150 231.5l-9.6 9.5M150.6 231.5l-9.6 9.5M151.8 231.5l-9.6 9.5M151.9 233l-8 8"/>
<path d="M151.9 234.8l-6.2 6.2M151.9 236.5l-4.5 4.5M151.9 238.3l-2.7 2.7M151.9 231.8l-9.1 9.2M151.9 233.6l-7.4 7.4M151.9 235.3l-5.6 5.7M151.9 237.1l-3.9 3.9M151.9 238.9l-2.1 2.1M151.9 240l-1 1M151.9 240.6l-.4 .4"/>
</g>
<g fill="none" stroke="#000" stroke-width=".3">
<path d="M102.5 47.7h-12.6v172.5h77.9v-4.3h-73.6v-52.8M102.5 52h82.8v-4.3h-82.8v4.3h-8.3v19.4M102.5 49.9h82.8M102.5 50.3h82.8M102.5 49.4h82.8M185.3 47.7h111.4l48.5 48-3 3-47.2-46.7h-109.7M194 52v24h11.2v-4.6M198.7 52v19.4h11.1v22.3h-4.6v-3.7M207.3 47.7v4.3M207.3 49.9h67.7M207.3 50.3h67.7M275 49.4h-67.7h67.7"/>
<path d="M275 47.7v4.3M302.5 57.1l40.9 40.5M302.8 56.8l40.9 40.4M303.1 56.5l40.9 40.4M304.3 55.3l-3 3M89.9 71.4h4.3v18.6M205.2 76v14h4.6M275 71.4h12v4.6h-12zM89.9 90h4.3v48.5M205.2 93.7v29.9h4.6v-29.9M206.1 94.5h2.8v28h-2.8zM342.2 98.7l7.2 7.3-13.5 13.7 3 3 16.6-16.7-3-3.1"/>
<path d="M345.2 95.7l7.3 7.2M335.9 119.7l-13.2 13.3 3.1 3 13.1-13.3M89.9 138.5h4.3v18.7h-4.3M205.2 123.6v14.9h4.6v-14.9v2.2M209.8 138.3v18.9h-4.6v-18.7M322.7 133l-56.4 57 3.1 3M325.8 136l-43.3 43.8-3.1-3.1M94.2 157.2v5.9M205.2 157.2v9.3h4.6v-9.3M90.7 167.7h2.7v27.6h-2.7zM94.2 163.1v3.4h-4.3v29.9h4.3M205.2 166.5v17.2h4.6v-17.2"/>
<path d="M206 167.7h2.9v14.9h-2.9zM282.5 179.8l-40 40.4h-57.9v-4.3h56.1l25.6-25.9"/>
</g>
<path d="M209.8 123.6h37.7v60.1M209.8 125.8h35.5v55.6h-3.8M94.2 163.1h35.4v34.2M94.2 160.9h37.7v36.4h-2.3M129.6 197.3v14.9M131.9 197.3v14.9M209.8 181.4h31.7M226.6 181.4v2.3h-16.8M226.6 183.7h14.9M241.5 183.7h6h-6h4.2M241.5 181.4v2.3M129.6 215.9v-3.7h2.3v3.7" fill="none" stroke="#f00" stroke-width=".3"/>
<g fill="none" stroke="#250095" stroke-width=".3">
<path d="M209.8 120.5v1.2M209.8 121.2h37.7M247.5 120.5v1.2M250.4 123.6h1.3M250.9 123.6v60.1M94.2 157.8v1.3M94.2 158.5h37.7M131.9 157.8v1.3M134.7 160.9h1.3M135.3 160.9v55M209.8 186.7v1.2M209.8 187.2h37.7"/>
<path d="M247.5 186.7v1.2M250.4 183.7h1.3M131.9 213.4v1.2M131.9 214.1h35.9M134.7 215.9h1.3M167.8 213.4v1.2"/>
</g>
<!-- layer: 0 -->
<g fill="#250095" stroke="#250095" stroke-width=".3">
<path d="M168.2 213.6l-.7 .9zM168.2 213.6l-.7 .9z"/>
<path d="M132.2 213.6l-.7 .9zM132.2 213.6l-.7 .9z"/>
<path d="M134.9 215.4l.8 .9zM134.9 215.5l.8 .8z"/>
<path d="M134.9 160.5l.8 .8zM134.9 160.5l.8 .8z"/>
<path d="M94.6 158l-.8 .9zM94.6 158l-.8 .9z"/>
<path d="M131.4 158.8l.8-.8zM132.2 158l-.7 .9z"/>
<path d="M210.2 186.7l-.7 1zM209.4 187.6l.8-.9z"/>
<path d="M247 187.6l.9-.9zM247.9 186.7l-.8 1z"/>
<path d="M250.5 123.2l.9 .8zM250.5 123.2l.9 .8z"/>
<path d="M250.6 183.2l.8 .8zM250.5 183.3l.9 .7z"/>
<path d="M210.2 120.7l-.7 .9zM209.4 121.6l.8-.9z"/>
<path d="M247 121.6l.9-.9zM247.9 120.7l-.8 .9z"/>
</g>
<g fill="none" stroke="#00f" stroke-width=".3">
<circle cx="203.1" cy="78" r="1.42"/>
<circle cx="212" cy="132.8" r="1.42"/>
<circle cx="97" cy="212.9" r="1.42"/>
</g>
<text font-size="5.2" x="163.5" y="34.7">ПЛАН ДЕМОНТАЖА М 1:50</text>
<g font-size="5.2" fill="#545454">
<text x="74.9" y="237.1">канализационные</text>
<text x="171.2" y="237.9">демонтируемые</text>
<text x="74.9" y="243.3">коммуникации</text>
<text x="170.8" y="244.2">перегородки</text>
<text x="77.4" y="256.7">бетон</text>
<text x="170.8" y="256.7">пенобетон</text>
<text x="77.3" y="275.4">пенополистеролбетон</text>
<text x="170.8" y="275.3">вентканал</text>
</g>
<text font-size="5" x="321.1" y="247.2">ЖК &quot;AVINION&quot;</text>
<g font-size="3.3" fill="#545454">
<text x="222.3" y="252.1">Изм</text>
<text x="223.7" y="256.8">Разраб.</text>
<text x="230.6" y="252.1">Колич</text>
<text x="241.5" y="252">Лист</text>
<text x="250.5" y="252.1">№док.</text>
<text x="260.8" y="252.1">Подпись</text>
<text x="275.9" y="252.1">Дата</text>
<text x="354.4" y="256.7">Стадия</text>
<text x="370.8" y="256.7">Лист</text>
<text x="386.3" y="256.7">Листов</text>
<text x="223.8" y="261.6">Чертеж</text>
<text x="223.7" y="266.5">Т.контр.</text>
<text x="223.7" y="281.1">Утв.</text>
<text x="223.8" y="276.1">Н.контр.</text>
</g>
<text font-size="3.2" fill="#545454" x="298.7" y="262.9">общей площадью 97 кв.м</text>
<g font-size="3.2">
<text x="299.5" y="259">Дизайн-проект квартиры</text>
<text x="358.5" y="263.8">Р</text>
<text x="373.1" y="263.8">2</text>
<text x="390.3" y="263.5">20</text>
<text x="303.8" y="275.4">План демонтажа</text>
</g>
<g font-size="2.9" fill="#545454">
<text x="228.1" y="252.1">.</text>
<text x="239.5" y="252.1">.</text>
</g>
<g font-size="2.4">
<text x="241.4" y="256.5">Сорока Е.Н.</text>
<text x="240.9" y="261.1">Прокопович А.В.</text>
</g>
<g font-size="2" fill="#250095">
<text x="226.5" y="120.8">2020</text>
<text x="250.6" y="155.8" transform="rotate(-90 250.6 155.8)">3220</text>
<text x="110.9" y="158.1">2020</text>
<text x="134.9" y="190.6" transform="rotate(-90 134.9 190.6)">2950</text>
<text x="226.5" y="186.8">2020</text>
<text x="147.6" y="213.7">1930</text>
</g>
</svg>
